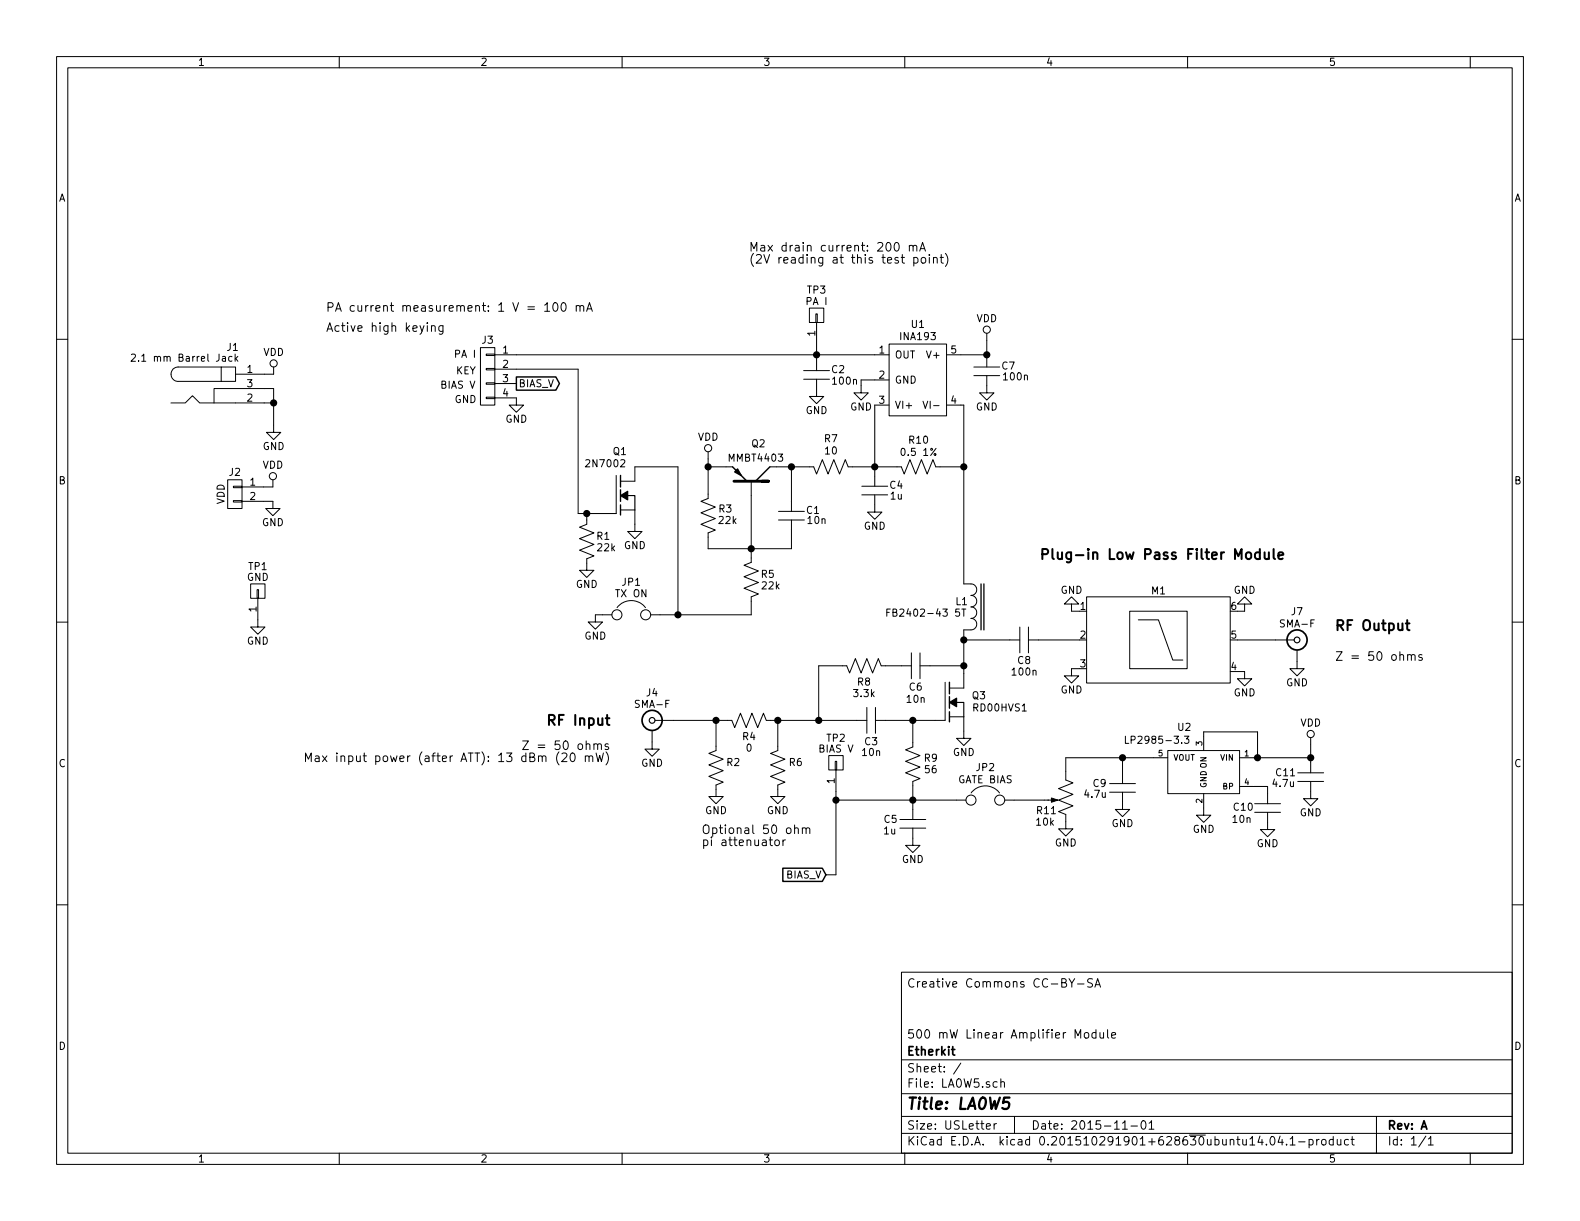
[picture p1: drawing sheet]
<svg xmlns="http://www.w3.org/2000/svg" width="279mm" height="216mm" viewBox="0 0 279 216" stroke-linecap="round" stroke-linejoin="round" font-family="sans-serif">
<g fill="none" stroke="#000" stroke-width=".18">
<path d="M10 10h259.4v195.9h-259.4zM12 12h255.4v191.9h-255.4zM60 10v2M110 10v2M160 10v2M210 10v2M260 10v2M10 60h2M75.6 57.1v.1M75.6 57.6v1M76.3 57.7h.1a.36 .36 0 0 1 .6 .1v.8M76.3 57.6v1"/>
<path d="M78.3 57.6v1.2l-.2 .3-.4-.1M78.3 57.7a.48 .48 0 0 0-.6 0v.7a.48 .48 0 0 0 .6 .1M96.3 53.9l.5-.4v1.5M96.3 55h.9M97.9 53.7l.2-.2a.81 .81 0 0 1 .6 .8 .81 .81 0 0 1-.6 .7l-.2-.1-.1-.4zM99.4 53.7l.2-.2a.81 .81 0 0 1 .5 .8 .81 .81 0 0 1-.5 .7l-.2-.1-.2-.4zM101.9 54.2l.1-.1a.36 .36 0 0 1 .6 .2v.7M101.9 54v1M102.6 54.3a.35 .35 0 0 1 .3-.3 .35 .35 0 0 1 .3 .3v.7M103.7 55l.5-1.5 .5 1.5M103.9 54.6h.7M143.1 54.5h2.6v2.5h-2.6z"/>
<path d="M144.3 55.5h.2v1.5h-.2zM144.4 57v8.5M158.3 43l.2-.1a.81 .81 0 0 1 .5 .7 .81 .81 0 0 1-.5 .8l-.2-.2-.2-.4zM160.8 43.5h.1a.36 .36 0 0 1 .6 .1v.8M160.8 43.4v1M161.5 43.6a.35 .35 0 0 1 .3-.2 .35 .35 0 0 1 .3 .2v.8M161.6 45.6a.48 .48 0 0 1 .7 .1v.7a.48 .48 0 0 1-.7 .1M161.6 45.5v1.5M162.6 44.4l.5-1.5 .6 1.5M162.8 44h.7M163 45.7l.2-.2 .4 .2 .1 .6-.1 .2h-.4l-.2-.1zM164.3 45v.2"/>
<path d="M164.3 45.5v1M165.1 45.7l.1-.1a.36 .36 0 0 1 .5 .1v.8M165.1 45.5v1M166.2 45.5h.6M166.4 45v1.3l.4 .2M167.2 44.8a1.75 1.75 0 0 1 0 2.3M174.5 58.9v6M267.4 60h2M23.2 62.7l.5-.1 .2 .1 .1 .3-.8 .9h.8M30.2 71.2h2.6l1.2-1.2 1.3 1.2h13.1M37.8 71.2v-2.5h10.6v7.8h1.3l-1.3 1.2-1.3-1.2h1.3M39.1 64.9h2.6v2.5h-2.6z"/>
<path d="M39.1 64.9h-7.6a1.27 1.27 0 0 0-1.2 1.3 1.27 1.27 0 0 0 1.2 1.2h7.6M41 63.1l-.3-.1-.3 .3 .1 .5h.5M41.6 62.6v1.3M41.7 63.4l.4 .5M42.1 63l-.5 .5M48.4 64.9v1.3h-6.7M85 61.5h2.5v10.1h-2.5zM86 70.2h1.5v.3h-1.5zM86 67.7h1.5v.2h-1.5zM86 65.2h1.5v.2h-1.5zM86 62.6h1.5v.3h-1.5zM87.5 70.4h3.8v1.2h1.3l-1.3 1.3-1.3-1.3h1.3"/>
<path d="M87.5 62.7h69.7M87.5 65.3h14.7v25.5h6.8v-6.7M87.5 67.8h3.8M125.2 79.9v8.2l-1.2 .5 2.5 1.1-2.5 1 2.5 1-2.5 1 2.5 1-1.3 .5v2.8h14.8v-5.1M142.1 65.5h4.6M142.1 67.1h4.6M144.4 67.1v3h1.3l-1.3 1.3-1.3-1.3h1.3M157.2 60.8h10.2v12.7h-10.2zM157.2 67.2h-4.9v2.3h1.2l-1.2 1.2-1.3-1.2h1.3M157.2 71.6h-2.5v14.4M163.2 70.9l.4 1.3 .5-1.3M167.4 71.6h3v31.7h1.3a1.02 1.02 0 0 1 1 1 1.02 1.02 0 0 1-1 1 1.02 1.02 0 0 1 1 1 1.02 1.02 0 0 1-1 1 1.02 1.02 0 0 1 1 1 1.02 1.02 0 0 1-1 1 1.02 1.02 0 0 1 1 1.1 1.02 1.02 0 0 1-1 1h-1.3v10.3h-2.5"/>
<path d="M167.4 62.7h7.1M172.2 64.9h4.6M172.2 66.4h4.6M174.5 66.4v3.1h1.3l-1.3 1.2-1.3-1.2h1.3M40.3 84.8h2.5v5.1h-2.5zM41.3 88.5h1.5v.3h-1.5zM41.3 86h1.5v.2h-1.5zM42.8 88.6h5.5v1.3h1.2l-1.2 1.3-1.3-1.3h1.3M48.3 84.8v1.3h-5.5M103.8 90.8v1.9l-1.3 .5 2.5 1-2.5 1.1 2.5 1-2.5 1 2.5 1-1.2 .5v2h1.2l-1.2 1.3-1.3-1.3h1.3M109.7 90.2h2.6v3.8h1.2l-1.2 1.3-1.3-1.3h1.3M109.7 85.1h2.6v-2.5h7.6v26.1"/>
<path d="M125.2 82.6h4.3M132.8 85.1v14.3l-1.2 .5 2.5 1.1-2.5 1 2.5 1-2.5 1 2.5 1-1.3 .5v3.2h-17.7M136.1 82.6h7.8l.5 1.2 1-2.5 1 2.5 1-2.5 1.1 2.5 1-2.5 .5 1.3h9.4l.5 1.2 1-2.5 1 2.5 1-2.5 1.1 2.5 1-2.5 .5 1.3h4.9M137.7 90.4h4.5M137.7 91.9h4.5M140 82.6v7.8M152.4 86h4.6M152.4 87.5h4.6M154.7 87.5v3.1h1.3l-1.3 1.2-1.3-1.2h1.3M10 110h2M44.3 103.3h2.6v2.5h-2.6zM45.5 104.3h.2v1.5h-.2z"/>
<path d="M45.6 105.8v5.1h1.3l-1.3 1.2-1.3-1.2h1.3M108.2 108.7h-2.9v1.3h1.3l-1.3 1.3-1.3-1.3h1.3M109.1 107.4a3.2 3.2 0 0 1 5 0M156.8 108.3h.5M157.4 107.7h-.6v1.3M161.2 117.7h-5.4l-.5-1.2-1 2.5-1-2.5-1 2.5-1-2.5-1.1 2.5-.5-1.3h-4.9v9.7M161.2 115.4v4.6M162.7 117.7h7.7M162.7 115.4v4.6M170.1 107.7h.7M170.4 107.7v1.3M170.4 113.2h9.9"/>
<path d="M180.3 110.9v4.5M181.9 110.9v4.5M181.9 113.2h9M189.5 106.8h-1.3l1.3-1.3 1.3 1.3h-1.3v1.3h1.4M190.9 118.2h-1.4v1.3h1.3l-1.3 1.3-1.3-1.3h1.3M192.2 105.5h25.4v15.3h-25.4zM199.8 108.1h10.1v10.1h-10.1zM201.3 109.6h3.6l2.5 7.1h1.8M218.8 118.7h1.3v1.3h1.3l-1.3 1.3-1.3-1.3h1.3M218.8 113.2h10.1M220.1 106.8h-1.3l1.3-1.3 1.3 1.3h-1.3v1.3h-1.3M229.4 115.1v3.1h1.2l-1.2 1.3-1.3-1.3h1.3"/>
<path d="M248.9 115.9l.1-.1a.36 .36 0 0 1 .6 .2v.8M248.9 115.7v1.1M249.6 116a.35 .35 0 0 1 .3-.3 .35 .35 0 0 1 .3 .3v.8M251.5 115.8l-.4-.1-.2 .3 .1 .2 .5 .1v.4h-.6M267.4 110h2M54 134.7v-1.6l.5 1.1 .5-1.1v1.6M55.8 133.7h.6v1M56.4 134l-.5 .1a.3 .3 0 0 0-.2 .3 .3 .3 0 0 0 .2 .3l.5-.1M57 133.7l.8 1M57.8 133.7l-.8 1M59.6 133.1v.2M59.6 133.7v1"/>
<path d="M60.3 133.8l.1-.1a.36 .36 0 0 1 .6 .2v.8M60.3 133.7v1M92.4 131h1l-1 1.5h1M105.4 133.1l.4 1.6 .2-1.1 .3 1.1 .4-1.6M107.2 132.9a1.75 1.75 0 0 1 0 2.4M115.3 129.3v3.2h1.3l-1.3 1.2-1.3-1.2h1.3M115.8 127.4h13.6l.5 1.3 1-2.6 1.1 2.6 1-2.6 1 2.6 1-2.6 .5 1.3h17.8M126.6 127.4v5.3l-1.3 .5 2.6 1-2.6 1.1 2.6 1-2.6 1 2.6 1-1.3 .5v2h1.3l-1.3 1.3-1.3-1.3h1.3M137.5 127.4v5.3l-1.2 .5 2.5 1-2.5 1.1 2.5 1-2.5 1 2.5 1-1.3 .5v2h1.3l-1.3 1.3-1.2-1.3h1.2M146.6 133.6h2.5v2.5h-2.5zM147.7 134.6h.3v1.5h-.3zM147.8 136.1v18.6h-1.8"/>
<path d="M153.3 125.1v4.6M154.8 125.1v4.6M161.4 127.4v4.7l-1.3 .5 2.6 1-2.6 1 2.6 1-2.6 1.1 2.6 1-1.3 .5v6.7M167.1 120.7v6.7h-12.3M167.9 126.7h2.5v3.9h1.3l-1.3 1.2-1.2-1.2h1.2M196.2 138.6h4.6M198.5 134v4.6M199 130.2v1.2h.6M206.5 132.7h12.7v7.6h-12.7zM206.5 134h-18v3.9l1.2 .5-2.5 1 2.5 1.1-2.5 1 2.5 1-2.5 1 1.3 .5v2.6h1.2l-1.2 1.2-1.3-1.2h1.3M209.4 130.2h.8l-.4 .5 .4 .1v.5l-.2 .1-.6-.1M212.9 132.7v-3.3h9.5v4.6"/>
<path d="M219.2 134h12.6M219.2 139.1h5v3M229.5 138.2h4.6M229.5 136.7h4.6M231.8 138.2v3h1.2l-1.2 1.3-1.3-1.3h1.3M231.8 130.4v6.3M10 160h2M137.1 148.7l.2-.2 .4 .2 .1 .6-.1 .2h-.4l-.2-.1zM138.5 148.5v1M138.9 148.5l-.3 .1-.1 .2M140.5 146.5h.1a.36 .36 0 0 1 .6 .1v.8M140.5 145.9v1.5"/>
<path d="M141.9 146.5h.1a.36 .36 0 0 1 .5 .1v.8M141.9 146.4v1M142.5 146.6a.35 .35 0 0 1 .4-.2 .35 .35 0 0 1 .3 .2v.8M147.8 141.5h23M159.1 146.4h4.6M159.1 144.9h4.6M161.4 146.4v3.1h1.3l-1.3 1.2-1.3-1.2h1.3M171.7 140.2a3.2 3.2 0 0 1 5.1 0M177.7 141.5h9.4M196.2 140.1h4.6M198.5 140.1v3h1.3l-1.3 1.3-1.3-1.3h1.3M212.9 140.3v3.8h1.2l-1.2 1.3-1.3-1.3h1.3"/>
<path d="M221.9 143.6h4.5M221.9 142.1h4.5M224.2 143.6v3.1h1.2l-1.2 1.3-1.3-1.3h1.3M267.4 160h2M159.4 171.9h108v32h-108zM189.1 173.1l.4 .7 .5-.7M189.5 173.8v.7M190.6 174h1.1M193.2 173.1h-.6l-.3 .2 .1 .3 .7 .4v.4a.62 .62 0 0 1-.8 .1M193.6 174.5l.5-1.4 .5 1.4M193.8 174.1h.7M159.4 197.4h108"/>
<path d="M159.4 193.4h108M159.4 187.4h108M169.9 188l-1.3 1.9M174.4 199.2l.7-.2v-.2l-.4-.1-.3 .2 .1 .7h.6M175.8 198.7v1M176.2 198.7l-.4 .3M176.3 191.3h-.4l-.3 .2 .1 .6 .2 .2 .4-.1M177 191.4l.2-.1h.4v1M177 190.8v1.5M179.4 197.4v3M191.8 182.7l.2-.1 .5 .1v.6l-.1 .2-.4 .1-.2-.2zM193.8 182.7l-.4-.1-.3 .3 .1 .5 .2 .2 .4-.1"/>
<path d="M193.8 182.1v1.5M194.5 182.6l.1 .9 .3 .1 .2-.2M195.1 182.6v1M195.9 182.1v1.3l.2 .2M196.6 183.1l.7-.2-.1-.2-.4-.1-.2 .2v.7h.6M198.5 199.7h.9M200 199.1h1.1M202 198.2h.1a.81 .81 0 0 1 .6 .6 .81 .81 0 0 1-.3 .8l-.1 .1a.8 .8 0 0 1-.6-.7 .8 .8 0 0 1 .3-.8zM203.2 198.6l.4-.4v1.5M203.2 199.7h.9M243.4 197.4v6.5M60 203.9v2"/>
<path d="M110 203.9v2M159.4 200.4h108M160 203.9v2M210 203.9v2M224.8 201h.1a.81 .81 0 0 1 .6 .6 .81 .81 0 0 1-.3 .8l-.1 .1a.8 .8 0 0 1-.6-.7 .8 .8 0 0 1 .3-.8zM226.4 200.9l-.4 1.1h.9M226.7 201.5v1M227.5 202.3v.2M228.1 201.4l.5-.4v1.5M228.1 202.5h.9M229.6 201.9h1.2M231.5 201.5h.4l.3 .3-.1 .6h-.6"/>
<path d="M231.5 201.5v1.5M232.8 201.5v1M233.3 201.5l-.5 .3M233.8 201.6l.2-.1 .4 .1 .1 .6-.1 .2-.4 .1-.2-.2zM235.8 201.5h-.5l-.2 .3v.5l.2 .2 .5-.1M235.8 201v1.5M236.5 201.5l.1 .9 .3 .1 .2-.2M237.1 201.5v1M238.5 201.5h-.5l-.3 .3 .1 .5 .2 .2 .5-.1M238.9 201.5h.6M239.1 201v1.3l.4 .2M252.1 200.9l-1.2 1.9"/>
<path d="M252.6 201.4l.4-.4v1.5M252.6 202.5h.8M260 203.9v2"/>
<circle cx="174.5" cy="58.3" r=".63"/>
<circle cx="48.4" cy="64.3" r=".63"/>
<circle cx="125.2" cy="79.2" r=".63"/>
<circle cx="48.3" cy="84.2" r=".63"/>
<circle cx="109.1" cy="108.7" r=".89"/>
<circle cx="114.2" cy="108.7" r=".89"/>
<circle cx="231.8" cy="129.8" r=".63"/>
<circle cx="171.7" cy="141.5" r=".89"/>
<circle cx="176.8" cy="141.5" r=".89"/>
</g>
<path d="M178.5 194.1h-.9l-.2 .9 .3-.2h.5l.2 .2a.82 .82 0 0 1-.2 1l-.7 .1-.3-.2" fill="none" stroke="#000" stroke-width=".41"/>
<path d="M91.3 66.6h7l.6 1.2-.6 1.2h-7zM109.7 84.1v2M109.7 86.6v2M109.7 89.3v1.8M129.5 82.6l2.6 2.5M136.1 82.6l-2.5 2.5M167.9 120.7v2M167.9 123.2v2M167.9 125.9v1.7M138.4 153.5h7l.6 1.2-.6 1.2h-7z" fill="none" stroke="#000" stroke-width=".25"/>
<g fill="none" stroke="#000" stroke-width=".2">
<path d="M111 87.6h1.3v2.6M169.2 124.2h1.2v2.5"/>
<circle cx="229.4" cy="113.2" r=".51"/>
<circle cx="115.3" cy="127.4" r=".51"/>
</g>
<path d="M109.7 87.6l1.3-.7v1.5zM167.9 124.2l1.3-.8v1.6z" fill="#000" stroke="#000" stroke-width=".2"/>
<g fill="none" stroke="#000" stroke-width=".3">
<circle cx="229.4" cy="113.2" r="1.78"/>
<circle cx="115.3" cy="127.4" r="1.78"/>
</g>
<path d="M185.9 141.1l1.2 .4-1.2 .4z" fill="#000" stroke="#000" stroke-width=".18"/>
<path d="M129.8 85.1h6.1h-1.2" fill="none" stroke="#000" stroke-width=".51"/>
<g fill="#000" stroke="#000" stroke-width=".25">
<path d="M129.9 83.4l.5-.5 .7 1.2z"/>
<circle cx="48.4" cy="71.2" r=".51"/>
<circle cx="144.4" cy="62.7" r=".51"/>
<circle cx="174.5" cy="62.7" r=".51"/>
<circle cx="103.8" cy="90.8" r=".51"/>
<circle cx="125.2" cy="82.6" r=".51"/>
<circle cx="132.8" cy="97" r=".51"/>
<circle cx="140" cy="82.6" r=".51"/>
<circle cx="154.7" cy="82.6" r=".51"/>
<circle cx="170.4" cy="82.6" r=".51"/>
<circle cx="119.9" cy="108.7" r=".51"/>
<circle cx="170.4" cy="117.7" r=".51"/>
<circle cx="170.4" cy="113.2" r=".51"/>
<circle cx="126.6" cy="127.4" r=".51"/>
<circle cx="137.5" cy="127.4" r=".51"/>
<circle cx="144.8" cy="127.4" r=".51"/>
<circle cx="161.4" cy="127.4" r=".51"/>
<circle cx="198.5" cy="134" r=".51"/>
<circle cx="222.4" cy="134" r=".51"/>
<circle cx="231.8" cy="134" r=".51"/>
<circle cx="147.8" cy="141.5" r=".51"/>
<circle cx="161.4" cy="141.5" r=".51"/>
</g>
<path d="M222.8 97.7h-.7l-.2 .3v.5a.56 .56 0 0 0 .7 .4l.2-.1M222.8 97.1v1.8M223.6 97.7l.1 1.1a.46 .46 0 0 0 .7-.1M224.4 97.7v1.2M225.2 97.1v1.5l.3 .3M226.1 98.2l.8-.1-.1-.4h-.5l-.2 .2 .1 .9 .1 .1 .5-.1M248.6 110.2h.7M248.8 109.7v1.5l.1 .1 .4 .1M107.1 127h.7M107.4 126.4v1.5v.2l.4 .1" fill="none" stroke="#000" stroke-width=".36"/>
<path d="M173.5 103.3v8.1M174 103.3v8.1" fill="none" stroke="#000" stroke-width=".23"/>
<text font-size="2.8" x="160.4" y="196.2">Title: LA0W5</text>
<g font-size="2.5">
<text x="183.9" y="98.9">Plug-in Low Pass Filter Module</text>
<text x="236.1" y="111.5">RF Output</text>
<text x="96.6" y="128.3">RF Input</text>
</g>
<g font-size="2.1">
<text x="132.5" y="44.5">Max drain current: 200 mA</text>
<text x="132.5" y="46.6">(2V reading at this test point)</text>
<text x="57.7" y="55.1">PA current measurement: 1 V = 100 mA</text>
<text x="57.7" y="58.7">Active high keying</text>
<text x="236.1" y="116.8">Z = 50 ohms</text>
<text x="62.1" y="134.7">Max input power (after ATT): 13 dBm (20 mW)</text>
<text x="95.6" y="132.6">Z = 50 ohms</text>
<text x="124.1" y="147.5">Optional 50 ohm</text>
<text x="124.1" y="149.6">pi attenuator</text>
<text x="160.4" y="174.6">Creative Commons CC-BY-SA</text>
<text x="160.4" y="183.6">500 mW Linear Amplifier Module</text>
<text x="160.4" y="189.6">Sheet: /</text>
<text x="160.4" y="186.6">Etherkit</text>
<text x="160.4" y="192.3">File: LA0W5.sch</text>
<text x="160.4" y="202.5">KiCad E.D.A. kicad 0.201510291901+628630ubuntu14.04.1-product</text>
<text x="160.4" y="199.7">Size: USLetter</text>
<text x="182.4" y="199.7">Date: 2015-11-01</text>
<text x="245.4" y="199.7">Rev: A</text>
<text x="245.4" y="202.5">Id: 1/1</text>
</g>
<g font-size="1.8">
<text x="35" y="11.6">1</text>
<text x="85" y="11.6">2</text>
<text x="135" y="11.6">3</text>
<text x="185" y="11.6">4</text>
<text x="235" y="11.6">5</text>
<text x="10.4" y="35.6">A</text>
<text x="267.8" y="35.6">A</text>
<text x="142.7" y="53.9">PA I</text>
<text x="142.8" y="51.9">TP3</text>
<text x="144.1" y="59.4" transform="rotate(-90 144.1 59.4)">1</text>
<text x="161.2" y="58">U1</text>
<text x="172.6" y="56.9">VDD</text>
<text x="24.6" y="63.9">2.1 mm Barrel Jack</text>
<text x="40.2" y="62">J1</text>
<text x="43.7" y="65.9">1</text>
<text x="46.5" y="62.9">VDD</text>
<text x="80.3" y="63.2">PA I</text>
<text x="85.3" y="60.8">J3</text>
<text x="88.9" y="62.5">1</text>
<text x="88.9" y="65">2</text>
<text x="147.1" y="66">C2</text>
<text x="155.5" y="62.5">1</text>
<text x="158.2" y="63.4">OUT</text>
<text x="159.3" y="60.1">INA193</text>
<text x="164.2" y="63.4">V+</text>
<text x="168.2" y="62.5">5</text>
<text x="177.2" y="65.3">C7</text>
<text x="43.7" y="71">2</text>
<text x="43.7" y="68.5">3</text>
<text x="77.9" y="68.7">BIAS V</text>
<text x="80.4" y="71.2">GND</text>
<text x="80.6" y="66.2">KEY</text>
<text x="88.9" y="67.6">3</text>
<text x="88.9" y="70.1">4</text>
<text x="91.7" y="68.5">BIAS_V</text>
<text x="147.3" y="68">100n</text>
<text x="155.5" y="66.9">2</text>
<text x="155.5" y="71.4">3</text>
<text x="158.2" y="67.8">GND</text>
<text x="168.2" y="71.4">4</text>
<text x="177.6" y="67.2">100n</text>
<text x="89.4" y="74.7">GND</text>
<text x="123.4" y="77.9">VDD</text>
<text x="142.4" y="73.2">GND</text>
<text x="150.3" y="72.6">GND</text>
<text x="158.2" y="72.3">VI+</text>
<text x="164.1" y="72.3">VI-</text>
<text x="172.5" y="72.6">GND</text>
<text x="46.4" y="82.9">VDD</text>
<text x="46.4" y="79.6">GND</text>
<text x="103.9" y="82.6">2N7002</text>
<text x="108.4" y="80.4">Q1</text>
<text x="129" y="81.6">MMBT4403</text>
<text x="132.9" y="79.1">Q2</text>
<text x="145.8" y="78.2">R7</text>
<text x="146" y="80.3">10</text>
<text x="159.7" y="80.6">0.5 1%</text>
<text x="160.8" y="78.4">R10</text>
<text x="10.4" y="85.6">B</text>
<text x="39.7" y="89.2" transform="rotate(-90 39.7 89.2)">VDD</text>
<text x="40.6" y="84.1">J2</text>
<text x="44.2" y="85.9">1</text>
<text x="44.2" y="88.4">2</text>
<text x="157.4" y="86.4">C4</text>
<text x="157.5" y="88.3">1u</text>
<text x="267.8" y="85.6">B</text>
<text x="46.3" y="93">GND</text>
<text x="105.6" y="95.4">R1</text>
<text x="127.2" y="90.6">R3</text>
<text x="127.2" y="92.6">22k</text>
<text x="142.6" y="90.9">C1</text>
<text x="142.9" y="92.6">10n</text>
<text x="152.7" y="93.6">GND</text>
<text x="44" y="100.8">TP1</text>
<text x="105.7" y="97.5">22k</text>
<text x="110.3" y="97.1">GND</text>
<text x="43.6" y="102.7">GND</text>
<text x="101.8" y="103.9">GND</text>
<text x="108.9" y="105.6">TX ON</text>
<text x="110.1" y="103.6">JP1</text>
<text x="134.6" y="102.2">R5</text>
<text x="134.8" y="104.2">22k</text>
<text x="169" y="107">L1</text>
<text x="187.5" y="105">GND</text>
<text x="191" y="107.8">1</text>
<text x="203.6" y="105.1">M1</text>
<text x="217.7" y="107.8">6</text>
<text x="218.1" y="105">GND</text>
<text x="43.6" y="114">GND</text>
<text x="45.3" y="108.2" transform="rotate(-90 45.3 108.2)">1</text>
<text x="103.3" y="113.1">GND</text>
<text x="158" y="109">FB2402-43 5T</text>
<text x="191" y="112.9">2</text>
<text x="217.7" y="112.9">5</text>
<text x="226.6" y="110.9">SMA-F</text>
<text x="228.4" y="108.8">J7</text>
<text x="179.1" y="119.4">100n</text>
<text x="180" y="117.4">C8</text>
<text x="191" y="118">3</text>
<text x="217.7" y="118.5">4</text>
<text x="112.5" y="125.1">SMA-F</text>
<text x="114.4" y="123.1">J4</text>
<text x="151.1" y="123.2">3.3k</text>
<text x="151.7" y="121.2">R8</text>
<text x="160.4" y="124.3">10n</text>
<text x="160.8" y="122.1">C6</text>
<text x="171.9" y="123.6">Q3</text>
<text x="172.2" y="125.8">RD00HVS1</text>
<text x="187.5" y="122.6">GND</text>
<text x="218.1" y="123.1">GND</text>
<text x="227.4" y="121.3">GND</text>
<text x="131.3" y="130.9">R4</text>
<text x="146.2" y="131.1">TP2</text>
<text x="152.9" y="131.7">C3</text>
<text x="200" y="131.5">LP2985-3.3</text>
<text x="208.3" y="129.2">U2</text>
<text x="229.9" y="128.4">VDD</text>
<text x="10.4" y="135.6">C</text>
<text x="113.4" y="135.6">GND</text>
<text x="128.5" y="135.4">R2</text>
<text x="132" y="132.9">0</text>
<text x="139.6" y="135.4">R6</text>
<text x="144.9" y="133">BIAS V</text>
<text x="152.5" y="133.7">10n</text>
<text x="163.5" y="134.7">R9</text>
<text x="163.6" y="136.7">56</text>
<text x="168.5" y="133.7">GND</text>
<text x="172.7" y="136.3">JP2</text>
<text x="225.7" y="137.2">C11</text>
<text x="267.8" y="135.6">C</text>
<text x="124.7" y="143.9">GND</text>
<text x="135.6" y="143.9">GND</text>
<text x="147.6" y="138.5" transform="rotate(-90 147.6 138.5)">1</text>
<text x="169.4" y="138.5">GATE BIAS</text>
<text x="183.4" y="143.9">R11</text>
<text x="191.9" y="141">4.7u</text>
<text x="193.3" y="139.1">C9</text>
<text x="218.2" y="143.3">C10</text>
<text x="225.2" y="139.1">4.7u</text>
<text x="156.3" y="147.5">1u</text>
<text x="156.4" y="145.5">C5</text>
<text x="183.3" y="146">10k</text>
<text x="186.5" y="149.7">GND</text>
<text x="196.5" y="146.2">GND</text>
<text x="210.9" y="147.2">GND</text>
<text x="218" y="145.5">10n</text>
<text x="222.2" y="149.8">GND</text>
<text x="229.8" y="144.3">GND</text>
<text x="138.9" y="155.3">BIAS_V</text>
<text x="159.5" y="152.6">GND</text>
<text x="10.4" y="185.6">D</text>
<text x="267.8" y="185.6">D</text>
<text x="35" y="205.5">1</text>
<text x="85" y="205.5">2</text>
<text x="135" y="205.5">3</text>
<text x="185" y="205.5">4</text>
<text x="235" y="205.5">5</text>
</g>
<g font-size="1.4">
<text x="212.6" y="131.8" transform="rotate(-90 212.6 131.8)">3</text>
<text x="204.9" y="133.7">5</text>
<text x="207.5" y="134.5">VOUT</text>
<text x="215.8" y="134.5">VIN</text>
<text x="220.1" y="133.7">1</text>
<text x="212.6" y="142" transform="rotate(-90 212.6 142)">2</text>
<text x="213.4" y="139.3" transform="rotate(-90 213.4 139.3)">GND ON</text>
<text x="216.2" y="139.6">BP</text>
<text x="220.1" y="138.8">4</text>
</g>
</svg>
